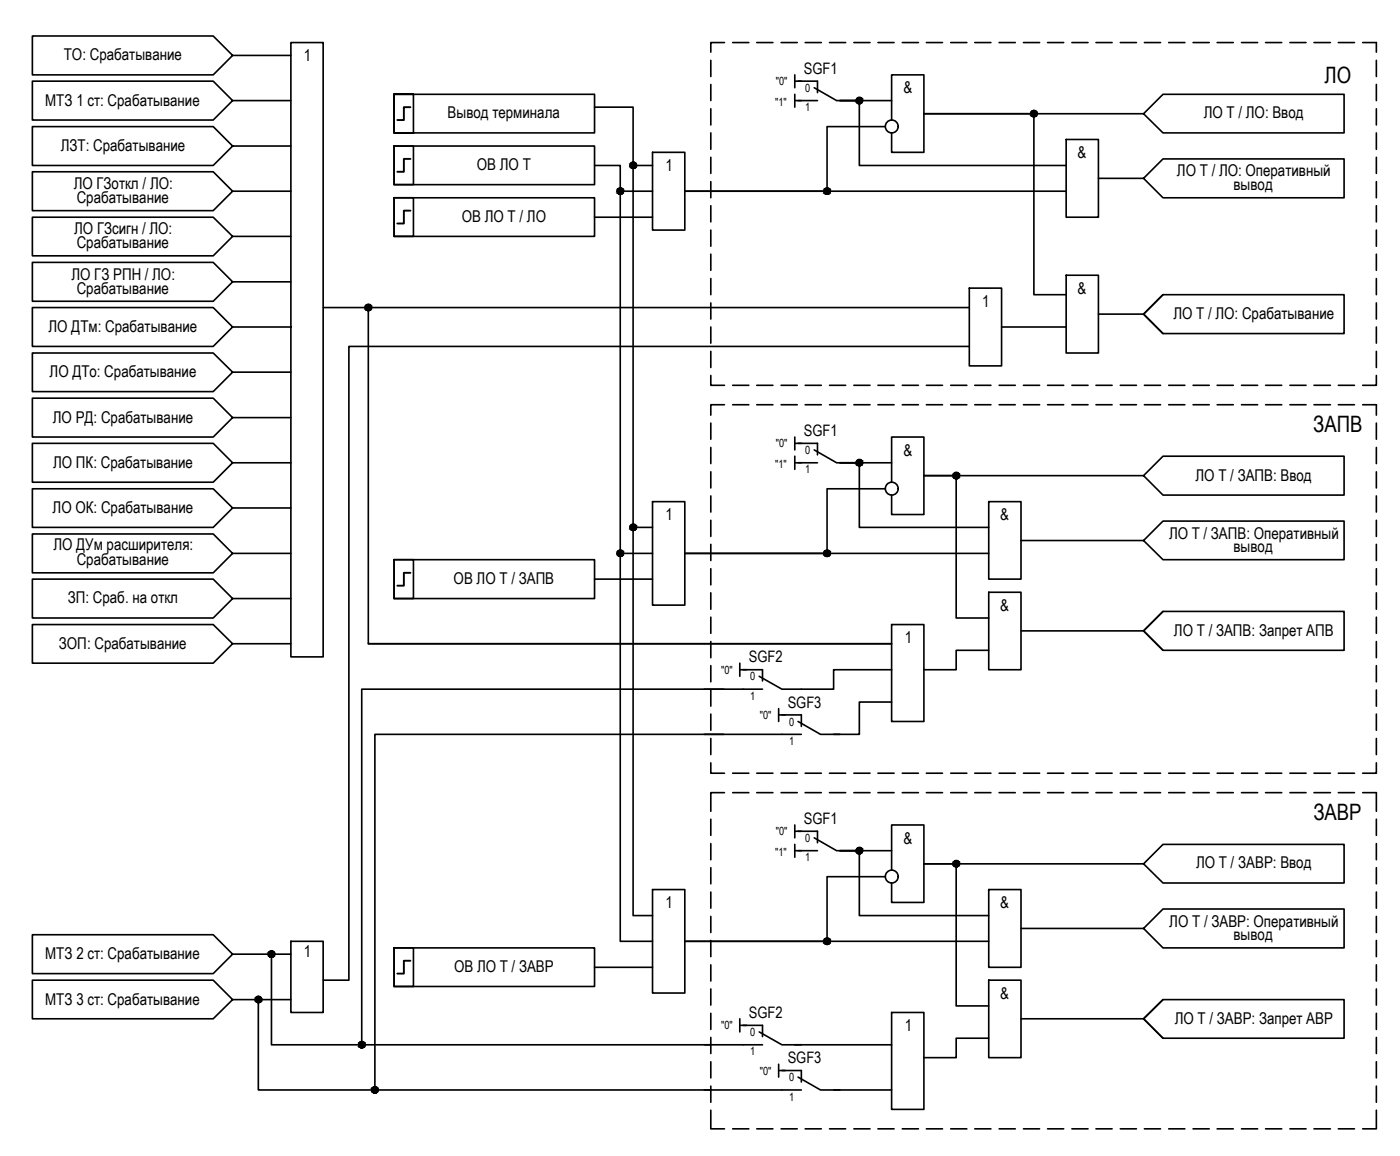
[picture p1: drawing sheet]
<svg xmlns="http://www.w3.org/2000/svg" width="217mm" height="179mm" viewBox="0 0 217 179" stroke-linecap="round" stroke-linejoin="round" font-family="sans-serif">
<!-- layer: 0 -->
<g fill="none" stroke="#000" stroke-width=".25">
<path d="M5 5.6h28l3 3-3 3h-28zM5 12.6h28l3 3-3 3h-28zM36 15.6h9M36 8.6h9M45 6.6h5v95h-5zM61 14.6v6h3v-6h-3h31v6h-31zM92 16.6h6v9h3M110 9.3v2.5M110 13.1v2.5M110 16.8v2.5M112.1 6.6h-2.1v1.5M113.4 6.6h2.5"/>
<path d="M117.1 6.6h2.5M120.9 6.6h2.5M123 11.6v2M123 14.6v2M123 12.6h1M123 15.6h1M124.6 6.6h2.5M128.4 6.6h2.5M132.1 6.6h2.5M135.9 6.6h2.5M137 19.6h-9v10h-22h59M138 15.6h-8h3v10h32"/>
<path d="M138 18.6v-7h5v12h-5v-3M139.6 6.6h2.5M143.4 6.6h2.5M147.1 6.6h2.5M150.8 6.6h2.5M154.6 6.6h2.5M158.4 6.6h2.5M162.1 6.6h2.5M165.9 6.6h2.5M169.6 6.6h2.5M173.4 6.6h2.5M177 17.6h-34h17v28h5"/>
<path d="M177.1 6.6h2.5M180 14.6h28v6h-28l-3-3zM180.9 6.6h2.5M184.6 6.6h2.5M188.4 6.6h2.5M192.1 6.6h2.5M195.8 6.6h2.5M199.6 6.6h2.5M203.3 6.6h2.6M207.1 6.6h2.5M210.9 6.6h2.1v1.5M213 9.3v2.5"/>
<path d="M213 13.1v2.5M213 16.8v2.5M5 26.6h28l3 3-3 3h-28zM5 33.6h28l3 3-3 3h-28zM36 22.6l-3 3h-28v-6h28l3 3h9M36 29.6h9M36 36.6h9M61 30.6h3v6h-3zM61 30.6h31v6h-31zM61 22.6h31v6h-31zM61 22.6h3v6h-3zM92 25.6h4v4h5"/>
<path d="M92 33.6h9M96 29.6v56h5M98 25.6v56h3M101 23.6h5v12h-5zM110 20.6v2.5M110 24.3v2.5M110 28.1v2.5M110 31.8v2.5M110 35.6v2.5M110 39.3v2.5M165 21.6h5v12h-5zM170 27.6h7l3-3h28v6h-28l-3-3"/>
<path d="M213 20.6v2.5M213 24.3v2.5M213 28.1v2.5M213 31.8v2.5M213 35.6v2.5M213 39.3v2.5M5 40.6h28l3 3-3 3h-28zM5 47.6h28l3 3-3 3h-28zM5 54.6h28l3 3-3 3h-28zM36 50.6h9M36 43.6h9M36 57.6h9"/>
<path d="M50 47.6h100M57 47.6v51.9h81h-81M110 58.1v1.5h2.1M110 43.1v2.5M110 46.8v2.5M110 50.6v2.5M110 54.3v2.5M113.4 59.6h2.5M117.1 59.6h2.5M120.9 59.6h2.5M124.6 59.6h2.5M128.4 59.6h2.5"/>
<path d="M132.1 59.6h2.5M135.9 59.6h2.5M139.6 59.6h2.5M143.4 59.6h2.5M147.1 59.6h2.5M150 44.6h5v12h-5zM150 53.6h-96v98h-4M150.8 59.6h2.5M154.6 59.6h2.5M155 50.6h10M158.4 59.6h2.5M162.1 59.6h2.5"/>
<path d="M165 42.6h5v12h-5zM165.9 59.6h2.5M169.6 59.6h2.5M170 48.6h7M173.4 59.6h2.5M177 48.6l3-3h28v6h-28zM177.1 59.6h2.5M180 45.6l-3 3 3 3M180.9 59.6h2.5M184.6 59.6h2.5M188.4 59.6h2.5M192.1 59.6h2.5"/>
<path d="M195.8 59.6h2.5M199.6 59.6h2.5M203.3 59.6h2.6M207.1 59.6h2.5M213 58.1v1.5h-2.1M213 43.1v2.5M213 46.8v2.5M213 50.6v2.5M213 54.3v2.5M5 61.6h28l3 3-3 3h-28zM5 68.6h28l3 3-3 3h-28zM5 75.6h28l3 2.9-3 3.1h-28z"/>
<path d="M36 64.6h9M36 71.6h9M36 78.5h9M101 77.6h5v16h-5zM110 65.4v2.5M110 69.2v2.5M110 73v2.5M110 76.7v2.5M112.1 62.6h-2.1v1.6M113.4 62.6h2.5M117.1 62.6h2.5M120.9 62.6h2.5"/>
<path d="M123 67.6v2M123 70.5v2.1M123 71.6h1M123 68.6h1M124.6 62.6h2.5M128.4 62.6h2.5M132.1 62.6h2.5M135.9 62.6h2.5M137 75.6h-9v10h-22h47M138 71.6h-8h3v10h20M138 74.6v-7h5v12h-5v-3M139.6 62.6h2.5"/>
<path d="M143.4 62.6h2.5M147.1 62.6h2.5M150.8 62.6h2.5M153 77.6h5v12h-5zM154.6 62.6h2.5M158.4 62.6h2.5M162.1 62.6h2.5M165.9 62.6h2.5M169.6 62.6h2.5M173.4 62.6h2.5M177 73.6h-34h5v22h5M177.1 62.6h2.5"/>
<path d="M180 70.5h28v6.1h-28l-3-3zM180.9 62.6h2.5M184.6 62.6h2.5M188.4 62.6h2.5M192.1 62.6h2.5M195.8 62.6h2.5M199.6 62.6h2.5M203.3 62.6h2.6M207.1 62.6h2.5M210.9 62.6h2.1v1.6M213 65.4v2.5M213 69.2v2.5"/>
<path d="M213 73v2.5M213 76.7v2.5M5 89.6h28l3 3-3 3h-28zM5 82.6h28l3 3-3 3h-28zM36 99.5l-3 3.1h-28v-6h28l3 2.9h9M36 85.6h9M36 92.6h9M61 86.5h3v6.1h-3zM61 86.5h31v6.1h-31zM92 89.6h9M96 85.6v60h5M98 81.6v60h3"/>
<path d="M110 80.5v2.5M110 84.2v2.5M110 87.9v2.5M110 91.7v2.5M110 95.4v2.5M110 99.2v2.5M138 96.6h5v15h-5zM153 91.6h5v12h-5zM158 97.6h19l3 3h28v-6h-28l-3 3M158 83.6h19l3-3h28v5.9h-28l-3-2.9M180 94.6l-3 3 3 3M213 80.5v2.5"/>
<path d="M213 84.2v2.5M213 87.9v2.5M213 91.7v2.5M213 95.4v2.5M213 99.2v2.5M109 106.6h6M109 113.6h12M110 118v1.6h2.1M110 102.9v2.5M110 106.7v2.5M110 110.4v2.5M110 114.2v2.5"/>
<path d="M112 106.6h-56v55h-14v-14M112 113.6h-54v54.9h-18v-13.9M113.4 119.6h2.5M114.5 102.6v2M114.5 103.6h1M117.1 119.6h2.5M120.5 109.6v2M120.5 110.6h1M120.9 119.6h2.5M124.6 119.6h2.5M128.4 119.6h2.5M132.1 119.6h2.5"/>
<path d="M135.9 119.6h2.5M138 103.6h-9v3h-5M138 108.6h-5v5h-4M139.6 119.6h2.5M143.4 119.6h2.5M147.1 119.6h2.5M150.8 119.6h2.5M153 100.6h-5v3h-5M154.6 119.6h2.5M158.4 119.6h2.5M162.1 119.6h2.5M165.9 119.6h2.5"/>
<path d="M169.6 119.6h2.5M173.4 119.6h2.5M177.1 119.6h2.5M180.9 119.6h2.5M184.6 119.6h2.5M188.4 119.6h2.5M192.1 119.6h2.5M195.8 119.6h2.5M199.6 119.6h2.5M203.3 119.6h2.6M207.1 119.6h2.5M213 118v1.6h-2.1"/>
<path d="M213 102.9v2.5M213 106.7v2.5M213 110.4v2.5M213 114.2v2.5M101 137.6h5v16h-5zM110 126.7v2.5M110 130.4v2.5M110 134.2v2.5M110 137.9v2.5M112.1 122.6h-2.1v2.9M113.4 122.6h2.5M117.1 122.6h2.5"/>
<path d="M120.9 122.6h2.5M123 127.6v2M123 130.6v2M123 128.5h1M123 131.5h1M124.6 122.6h2.5M128.4 122.6h2.5M132.1 122.6h2.5M135.9 122.6h2.5M137 135.6h-9v10h-22h47M138 131.5h-8h3v10.1h20M138 134.6v-7h5v12h-5v-3.1"/>
<path d="M139.6 122.6h2.5M143.4 122.6h2.5M147.1 122.6h2.5M150.8 122.6h2.5M153 137.6h5v12h-5zM154.6 122.6h2.5M158.4 122.6h2.5M162.1 122.6h2.5M165.9 122.6h2.5M169.6 122.6h2.5M173.4 122.6h2.5M177 133.6h-34h5v22h5"/>
<path d="M177.1 122.6h2.5M180 130.6h28v5.9h-28l-3-2.9zM180.9 122.6h2.5M184.6 122.6h2.5M188.4 122.6h2.5M192.1 122.6h2.5M195.8 122.6h2.5M199.6 122.6h2.5M203.3 122.6h2.6M207.1 122.6h2.5M210.9 122.6h2.1v2.9M213 126.7v2.5"/>
<path d="M213 130.4v2.5M213 134.2v2.5M213 137.9v2.5M5 144.5h28l3 3.1-3 3h-28zM5 151.6h28l3 3-3 2.9h-28zM36 147.6h9M36 154.6h9M45 145.6h5v11h-5zM61 146.6h3v5.9h-3zM61 146.6h31v5.9h-31zM92 149.6h9M110 141.7v2.5"/>
<path d="M110 145.4v2.5M110 149.2v2.5M110 152.9v2.5M110 156.7v2.5M114.5 157.5v2.1M114.5 158.6h1M138 156.6h5v15h-5zM153 151.6h5v12h-5zM158 157.5h19M158 143.6h19M177 157.5l3-2.9h28v5.9h-28zM180 154.6l-3 2.9 3 3"/>
<path d="M180 140.6h28v6h-28l-3-3zM213 141.7v2.5M213 145.4v2.5M213 149.2v2.5M213 152.9v2.5M213 156.7v2.5M56 161.6h59M58 168.5h63M110 171.7v2.9h2.1M110 160.4v2.5M110 164.2v2.5M110 168v2.5"/>
<path d="M113.4 174.6h2.5M117.1 174.6h2.5M120.5 164.6v2M120.5 165.5h1M120.9 174.6h2.5M123 161.6h15M124.6 174.6h2.5M128.4 174.6h2.5M129 168.5h9M132.1 174.6h2.5M135.9 174.6h2.5M139.6 174.6h2.5"/>
<path d="M143.4 174.6h2.5M147.1 174.6h2.5M150.8 174.6h2.5M153 160.5h-5v3.1h-5M154.6 174.6h2.5M158.4 174.6h2.5M162.1 174.6h2.5M165.9 174.6h2.5M169.6 174.6h2.5M173.4 174.6h2.5M177.1 174.6h2.5M180.9 174.6h2.5"/>
<path d="M184.6 174.6h2.5M188.4 174.6h2.5M192.1 174.6h2.5M195.8 174.6h2.5M199.6 174.6h2.5M203.3 174.6h2.6M207.1 174.6h2.5M213 171.7v2.9h-2.1M213 160.4v2.5M213 164.2v2.5M213 168v2.5"/>
<circle cx="133" cy="15.5" r=".49"/>
<circle cx="138" cy="19.6" r=".99"/>
<circle cx="160" cy="17.6" r=".49"/>
<circle cx="96" cy="29.5" r=".49"/>
<circle cx="98" cy="25.6" r=".49"/>
<circle cx="128" cy="29.5" r=".49"/>
<circle cx="57" cy="47.5" r=".49"/>
<circle cx="133" cy="71.5" r=".49"/>
<circle cx="138" cy="75.6" r=".99"/>
<circle cx="148" cy="73.5" r=".49"/>
<circle cx="96" cy="85.6" r=".49"/>
<circle cx="98" cy="81.5" r=".49"/>
<circle cx="128" cy="85.6" r=".49"/>
<circle cx="133" cy="131.5" r=".49"/>
<circle cx="138" cy="135.5" r=".99"/>
<circle cx="148" cy="133.6" r=".49"/>
<circle cx="40" cy="154.6" r=".49"/>
<circle cx="42" cy="147.5" r=".49"/>
<circle cx="128" cy="145.5" r=".49"/>
<circle cx="56" cy="161.5" r=".49"/>
<circle cx="58" cy="168.5" r=".49"/>
</g>
<g fill="none" stroke="#000" stroke-width=".25">
<path d="M123.5 12.6h3v1.7M123.5 15.6h3M126 13.6l3.5 2h3M123.5 68.6h3v1.7M123.5 71.6h3M126 69.6l3.5 2h3M115 103.6h3v1.7M115 106.6h3M117.5 104.6l3.5 2h3M121 110.6h3v1.7M121 113.6h3M123.5 111.6l3.5 2h3"/>
<path d="M123.5 128.5h3v1.8M123.5 131.5h3M126 129.6l3.5 1.9h3M115 158.6h3v1.7M117.5 159.6l3.5 2h3M115 161.6h3M121 165.5h3v1.8M121 168.5h3M123.5 166.6l3.5 1.9h3"/>
</g>
<!-- layer: 0 -->
<g fill="#000" stroke="#000" stroke-width=".15">
<path d="M132.8 16h.4zM132.9 15.1h.2zM159.8 18.1h.4zM159.9 17.1h.2zM95.8 30h.4zM95.9 29.1h.2zM97.8 26.1h.3zM97.9 25.1h.2zM127.8 30h.4zM127.9 29.1h.2zM56.8 48h.4zM56.9 47.1h.2z"/>
<path d="M132.8 72h.4zM132.9 71.1h.2zM147.8 74h.4zM147.9 73.1h.2zM95.8 86h.4zM95.9 85.1h.2zM97.8 82h.3zM97.9 81.1h.2zM127.8 86h.4zM127.9 85.1h.2zM132.8 132h.4zM132.9 131.1h.2z"/>
<path d="M147.8 134h.4zM147.9 133.1h.2zM39.8 155h.3zM39.9 154.1h.2zM41.8 148h.4zM41.9 147.1h.2zM127.8 146h.4zM127.9 145.1h.2zM55.8 162h.3zM55.9 161.1h.2zM57.8 169h.4zM57.9 168.1h.2z"/>
<path d="M132.8 16l.3 .1zM132.9 16.1h.2z"/>
<path d="M132.9 15.1h.3zM132.8 15.1h.4z"/>
<path d="M132.8 15.1h.4zM132.7 15.1h.5z"/>
<path d="M132.7 15.1l.6 .1zM132.7 15.1l.6 .1z"/>
<path d="M132.7 16h.5zM132.7 16h.5z"/>
<path d="M132.7 15.2l.7 .1-.1-.1zM132.7 15.2l.7 .1h-.8z"/>
<path d="M132.7 15.9l.5 .1 .1-.1zM132.7 15.9l.5 .1z"/>
<path d="M132.6 15.3h.8zM132.6 15.3h.8z"/>
<path d="M132.6 15.9h.8zM132.6 15.9h.7z"/>
<path d="M132.6 15.3l.8 .1v-.1zM132.6 15.3l.8 .1h-.9z"/>
<path d="M132.6 15.8l.8 .1v-.1zM132.6 15.8l.8 .1h-.8z"/>
<path d="M132.5 15.4l1 .1-.1-.1zM132.5 15.4l1 .1h-1z"/>
<path d="M132.5 15.7l.9 .1v-.1zM132.5 15.7l.9 .1h-.8z"/>
<path d="M132.5 15.5l1 .1v-.1zM132.5 15.5l1 .1h-1z"/>
<path d="M132.5 15.6h1zM132.5 15.6h1h-1z"/>
<path d="M132.5 15.6l.9 .1 .1-.1zM132.5 15.6l.9 .1h-.9z"/>
<path d="M159.8 18.1h.3zM159.9 18.1h.2z"/>
<path d="M159.9 17.1h.3zM159.8 17.1h.4z"/>
<path d="M159.8 17.1h.4zM159.7 17.1h.5z"/>
<path d="M159.7 17.1l.6 .1zM159.7 17.2v-.1l.6 .1z"/>
<path d="M159.7 18h.5zM159.7 18l.5 .1z"/>
<path d="M159.7 17.2h.7zM159.7 17.2h.7z"/>
<path d="M159.7 18h.6zM159.7 18h.5z"/>
<path d="M159.6 17.2l.8 .1v-.1zM159.6 17.2l.8 .1h-.8z"/>
<path d="M159.6 17.9l.7 .1 .1-.1zM159.6 17.9l.7 .1h-.6z"/>
<path d="M159.6 17.3l.9 .1-.1-.1zM159.6 17.3l.9 .1h-1z"/>
<path d="M159.6 17.8h.8zM159.6 17.8l.8 .1z"/>
<path d="M159.5 17.4l1 .1v-.1zM159.5 17.4l1 .1h-1z"/>
<path d="M159.5 17.8h.9h.1zM159.5 17.8h.9h-.8z"/>
<path d="M159.5 17.5l1 .1v-.1zM159.5 17.5l1 .1h-1z"/>
<path d="M159.5 17.6l1 .1v-.1zM159.5 17.6l1 .1h-1z"/>
<path d="M159.5 17.7l1 .1v-.1zM159.5 17.7l1 .1h-1z"/>
<path d="M95.8 30l.3 .1zM95.9 30.1h.2z"/>
<path d="M95.9 29.1h.3zM95.8 29.1h.4z"/>
<path d="M95.8 29.1h.4zM95.7 29.1h.5z"/>
<path d="M95.7 29.1l.6 .1zM95.7 29.1l.6 .1z"/>
<path d="M95.7 30h.5zM95.7 30h.5z"/>
<path d="M95.7 29.2h.7zM95.6 29.2h.8z"/>
<path d="M95.7 29.9h.6zM95.7 29.9l.5 .1z"/>
<path d="M95.6 29.2l.8 .1v-.1zM95.6 29.2l.8 .1h-.8z"/>
<path d="M95.6 29.9h.8zM95.6 29.9h.7z"/>
<path d="M95.6 29.3l.9 .1-.1-.1zM95.6 29.3l.9 .1h-1z"/>
<path d="M95.6 29.8l.8 .1v-.1zM95.6 29.8l.8 .1h-.8z"/>
<path d="M95.5 29.4l1 .1v-.1zM95.5 29.4l1 .1h-1z"/>
<path d="M95.5 29.7l.9 .1 .1-.1zM95.5 29.7l.9 .1h-.8z"/>
<path d="M95.5 29.5l1 .1v-.1zM95.5 29.5l1 .1h-1z"/>
<path d="M95.5 29.6l1 .1v-.1zM95.5 29.6l1 .1h-1z"/>
<path d="M95.5 29.7h1zM95.5 29.7h1h-1z"/>
<path d="M97.8 26.1h.3zM97.9 26.1h.2z"/>
<path d="M97.9 25.1h.2zM97.8 25.1h.3z"/>
<path d="M97.8 25.1h.4zM97.8 25.1h.4z"/>
<path d="M97.8 25.1l.5 .1zM97.8 25.1l.5 .1h-.6z"/>
<path d="M97.8 26h.4zM97.8 26l.3 .1z"/>
<path d="M97.7 25.2l.7 .1zM97.6 25.3h.8z"/>
<path d="M97.7 26h.6zM97.7 26h.5z"/>
<path d="M97.6 25.3h.8zM97.6 25.3h.8h-.8z"/>
<path d="M97.6 25.9l.7 .1 .1-.1zM97.6 25.9l.7 .1z"/>
<path d="M97.6 25.3l.9 .1-.1-.1zM97.6 25.3l.9 .1h-1z"/>
<path d="M97.6 25.8l.8 .1v-.1zM97.6 25.8l.8 .1h-.8z"/>
<path d="M97.5 25.4l1 .1v-.1zM97.5 25.4l1 .1h-1z"/>
<path d="M97.5 25.5l1 .1v-.1zM97.5 25.5l1 .1h-1z"/>
<path d="M97.5 25.6l1 .1v-.1zM97.5 25.6l1 .1h-1z"/>
<path d="M97.5 25.7l1 .1v-.1zM97.5 25.7l1 .1h-1z"/>
<path d="M97.5 25.8h1zM97.5 25.8h.9z"/>
<path d="M127.8 30l.3 .1zM127.9 30.1h.2z"/>
<path d="M127.9 29.1h.3zM127.8 29.1h.4z"/>
<path d="M127.8 29.1h.4zM127.7 29.1h.5z"/>
<path d="M127.7 29.1l.6 .1zM127.6 29.2h.7z"/>
<path d="M127.7 30h.5zM127.7 30h.5z"/>
<path d="M127.6 29.2h.8zM127.6 29.2h.8z"/>
<path d="M127.6 29.9h.7zM127.6 29.9l.6 .1z"/>
<path d="M127.6 29.2l.8 .1v-.1zM127.6 29.2l.8 .1h-.8z"/>
<path d="M127.6 29.9h.8zM127.6 29.9h.7z"/>
<path d="M127.6 29.3l.9 .1-.1-.1zM127.6 29.3l.9 .1h-1z"/>
<path d="M127.6 29.8l.8 .1v-.1zM127.6 29.8l.8 .1h-.8z"/>
<path d="M127.5 29.4l1 .1v-.1zM127.5 29.4l1 .1h-1z"/>
<path d="M127.5 29.7l.9 .1 .1-.1zM127.5 29.7l.9 .1h-.8z"/>
<path d="M127.5 29.5l1 .1v-.1zM127.5 29.5l1 .1h-1z"/>
<path d="M127.5 29.6l1 .1v-.1zM127.5 29.6l1 .1h-1z"/>
<path d="M127.5 29.7h1zM127.5 29.7h1h-1z"/>
<path d="M56.8 48l.3 .1zM56.9 48.1h.2z"/>
<path d="M56.9 47.1h.3zM56.8 47.1h.4z"/>
<path d="M56.8 47.1h.4zM56.7 47.1h.5z"/>
<path d="M56.7 47.1l.6 .1zM56.7 47.2h.6z"/>
<path d="M56.7 48h.5zM56.7 48h.5z"/>
<path d="M56.7 47.2l.7 .1-.1-.1zM56.7 47.2l.7 .1h-.8z"/>
<path d="M56.7 47.9h.6zM56.7 47.9l.5 .1z"/>
<path d="M56.6 47.3h.8zM56.6 47.3h.8z"/>
<path d="M56.6 47.9h.8zM56.6 47.9h.7z"/>
<path d="M56.6 47.3l.9 .1-.1-.1zM56.6 47.3l.9 .1h-1z"/>
<path d="M56.6 47.8l.8 .1v-.1zM56.6 47.8l.8 .1h-.8z"/>
<path d="M56.5 47.4l1 .1v-.1zM56.5 47.4l1 .1h-1z"/>
<path d="M56.5 47.7l.9 .1 .1-.1zM56.5 47.7l.9 .1h-.8z"/>
<path d="M56.5 47.5l1 .1v-.1zM56.5 47.5l1 .1h-1z"/>
<path d="M56.5 47.6h1zM56.5 47.6h1h-1z"/>
<path d="M56.5 47.6l1 .1v-.1zM56.5 47.6l1 .1h-1z"/>
<path d="M132.8 72l.3 .1zM132.9 72.1h.2z"/>
<path d="M132.9 71.1h.3zM132.8 71.1h.4z"/>
<path d="M132.8 71.1h.4zM132.7 71.1h.5z"/>
<path d="M132.7 71.1l.6 .1zM132.7 71.1l.6 .1z"/>
<path d="M132.7 72h.5zM132.7 72h.5z"/>
<path d="M132.7 71.2l.7 .1-.1-.1zM132.7 71.2l.7 .1h-.8z"/>
<path d="M132.7 71.9h.6zM132.7 71.9l.5 .1z"/>
<path d="M132.6 71.3h.8zM132.6 71.3h.8z"/>
<path d="M132.6 71.9h.8zM132.6 71.9h.7z"/>
<path d="M132.6 71.3l.8 .1v-.1zM132.6 71.3l.8 .1h-.9z"/>
<path d="M132.6 71.8l.8 .1v-.1zM132.6 71.8l.8 .1h-.8z"/>
<path d="M132.5 71.4l1 .1-.1-.1zM132.5 71.4l1 .1h-1z"/>
<path d="M132.5 71.7l.9 .1v-.1zM132.5 71.7l.9 .1h-.8z"/>
<path d="M132.5 71.5l1 .1v-.1zM132.5 71.5l1 .1h-1z"/>
<path d="M132.5 71.6h1zM132.5 71.6h1h-1z"/>
<path d="M132.5 71.6l.9 .1 .1-.1zM132.5 71.6l.9 .1h-.9z"/>
<path d="M147.8 74l.3 .1zM147.9 74.1h.2z"/>
<path d="M147.9 73.1h.3zM147.8 73.1h.4z"/>
<path d="M147.8 73.1h.4zM147.8 73.1h.4z"/>
<path d="M147.8 73.1l.5 .1zM147.7 73.2h.6z"/>
<path d="M147.8 74h.4zM147.8 74h.4z"/>
<path d="M147.7 73.2l.7 .1zM147.6 73.3l.1-.1 .7 .1z"/>
<path d="M147.7 73.9l.5 .1 .1-.1zM147.7 73.9l.5 .1z"/>
<path d="M147.6 73.3h.8zM147.6 73.3h.8z"/>
<path d="M147.6 73.9h.8zM147.6 73.9h.7z"/>
<path d="M147.5 73.3l1 .1-.1-.1zM147.5 73.3l1 .1h-1z"/>
<path d="M147.5 73.8l.9 .1v-.1zM147.5 73.8l.9 .1h-.8z"/>
<path d="M147.5 73.4l1 .1v-.1zM147.5 73.4l1 .1h-1z"/>
<path d="M147.5 73.5l1 .1v-.1zM147.5 73.5l1 .1h-1z"/>
<path d="M147.5 73.6h1zM147.5 73.6h1h-1z"/>
<path d="M147.5 73.6l1 .1v-.1zM147.5 73.6l1 .1h-1z"/>
<path d="M147.5 73.7l.9 .1 .1-.1zM147.5 73.7l.9 .1h-.9z"/>
<path d="M95.8 86h.3zM95.9 86h.2z"/>
<path d="M95.9 85.1h.3zM95.8 85.1h.4z"/>
<path d="M95.8 85.1l.4 .1zM95.7 85.2h.5z"/>
<path d="M95.7 85.2h.6zM95.7 85.2h.6z"/>
<path d="M95.7 86h.5zM95.7 86h.5z"/>
<path d="M95.7 85.2h.7zM95.6 85.2h.8z"/>
<path d="M95.7 86h.6zM95.7 86h.5z"/>
<path d="M95.6 85.2l.8 .1v-.1zM95.6 85.2l.8 .1h-.8z"/>
<path d="M95.6 85.9l.7 .1 .1-.1zM95.6 85.9l.7 .1z"/>
<path d="M95.6 85.3l.9 .1-.1-.1zM95.6 85.3l.9 .1h-1z"/>
<path d="M95.6 85.8h.8zM95.6 85.8l.8 .1z"/>
<path d="M95.5 85.4l1 .1v-.1zM95.5 85.4l1 .1h-1z"/>
<path d="M95.5 85.7l.9 .1 .1-.1zM95.5 85.7l.9 .1h-.8z"/>
<path d="M95.5 85.5l1 .1v-.1zM95.5 85.5l1 .1h-1z"/>
<path d="M95.5 85.6l1 .1v-.1zM95.5 85.6l1 .1h-1z"/>
<path d="M95.5 85.7h1zM95.5 85.7h1h-1z"/>
<path d="M97.8 82l.3 .1zM97.9 82.1h.2z"/>
<path d="M97.9 81.1h.2zM97.8 81.1h.3z"/>
<path d="M97.8 81.1h.4zM97.8 81.1h.4z"/>
<path d="M97.8 81.1l.5 .1zM97.7 81.2h.6z"/>
<path d="M97.8 82h.4zM97.8 82h.3z"/>
<path d="M97.7 81.2l.7 .1-.1-.1zM97.7 81.2l.7 .1h-.8z"/>
<path d="M97.7 81.9l.5 .1 .1-.1zM97.7 81.9l.5 .1z"/>
<path d="M97.6 81.3h.8zM97.6 81.3h.8z"/>
<path d="M97.6 81.9h.8zM97.6 81.9h.7z"/>
<path d="M97.6 81.3l.9 .1-.1-.1zM97.6 81.3l.9 .1h-1z"/>
<path d="M97.6 81.8l.8 .1v-.1zM97.6 81.8l.8 .1h-.8z"/>
<path d="M97.5 81.4l1 .1v-.1zM97.5 81.4l1 .1h-1z"/>
<path d="M97.5 81.5l1 .1v-.1zM97.5 81.5l1 .1h-1z"/>
<path d="M97.5 81.6h1zM97.5 81.6h1h-1z"/>
<path d="M97.5 81.6l1 .1v-.1zM97.5 81.6l1 .1h-1z"/>
<path d="M97.5 81.7l.9 .1 .1-.1zM97.5 81.7l.9 .1h-.8z"/>
<path d="M127.8 86h.3zM127.9 86h.2z"/>
<path d="M127.9 85.1h.3zM127.8 85.1h.4z"/>
<path d="M127.8 85.1l.4 .1zM127.7 85.2h.5z"/>
<path d="M127.7 85.2h.6zM127.6 85.2h.7z"/>
<path d="M127.7 86h.5zM127.7 86h.5z"/>
<path d="M127.6 85.2h.8zM127.6 85.2h.8z"/>
<path d="M127.6 86h.7zM127.6 86h.6z"/>
<path d="M127.6 85.2l.8 .1v-.1zM127.6 85.2l.8 .1h-.8z"/>
<path d="M127.6 85.9l.7 .1 .1-.1zM127.6 85.9l.7 .1h-.7z"/>
<path d="M127.6 85.3l.9 .1-.1-.1zM127.6 85.3l.9 .1h-1z"/>
<path d="M127.6 85.8h.8zM127.6 85.8l.8 .1z"/>
<path d="M127.5 85.4l1 .1v-.1zM127.5 85.4l1 .1h-1z"/>
<path d="M127.5 85.7l.9 .1 .1-.1zM127.5 85.7l.9 .1h-.8z"/>
<path d="M127.5 85.5l1 .1v-.1zM127.5 85.5l1 .1h-1z"/>
<path d="M127.5 85.6l1 .1v-.1zM127.5 85.6l1 .1h-1z"/>
<path d="M127.5 85.7h1zM127.5 85.7h1h-1z"/>
<path d="M132.8 132l.3 .1zM132.9 132.1h.2z"/>
<path d="M132.9 131.1h.3zM132.8 131.1h.4z"/>
<path d="M132.8 131.1h.4zM132.7 131.1h.5z"/>
<path d="M132.7 131.1l.6 .1zM132.7 131.1l.6 .1z"/>
<path d="M132.7 132h.5zM132.7 132h.5z"/>
<path d="M132.7 131.2l.7 .1-.1-.1zM132.7 131.2l.7 .1h-.8z"/>
<path d="M132.7 131.9l.5 .1 .1-.1zM132.7 131.9l.5 .1z"/>
<path d="M132.6 131.3h.8zM132.6 131.3h.8z"/>
<path d="M132.6 131.9h.8zM132.6 131.9h.7z"/>
<path d="M132.6 131.3l.8 .1v-.1zM132.6 131.3l.8 .1h-.9z"/>
<path d="M132.6 131.8l.8 .1v-.1zM132.6 131.8l.8 .1h-.8z"/>
<path d="M132.5 131.4l1 .1-.1-.1zM132.5 131.4l1 .1h-1z"/>
<path d="M132.5 131.7l.9 .1v-.1zM132.5 131.7l.9 .1h-.8z"/>
<path d="M132.5 131.5h1zM132.5 131.5h1h-1z"/>
<path d="M132.5 131.5l1 .1v-.1zM132.5 131.5l1 .1h-1z"/>
<path d="M132.5 131.6l.9 .1 .1-.1zM132.5 131.6l.9 .1h-.9z"/>
<path d="M147.8 134h.3zM147.9 134h.2z"/>
<path d="M147.9 133.1h.3zM147.8 133.1h.4z"/>
<path d="M147.8 133.1h.4zM147.8 133.1h.4z"/>
<path d="M147.8 133.1l.5 .1zM147.8 133.1l.5 .1h-.6z"/>
<path d="M147.8 134h.4zM147.8 134h.4z"/>
<path d="M147.7 133.2h.7zM147.6 133.2h.8z"/>
<path d="M147.7 134h.6zM147.7 134h.5z"/>
<path d="M147.6 133.2l.8 .1v-.1zM147.6 133.2l.8 .1h-.9z"/>
<path d="M147.6 133.9l.7 .1 .1-.1zM147.6 133.9l.7 .1z"/>
<path d="M147.5 133.3l1 .1-.1-.1zM147.5 133.3l1 .1h-1z"/>
<path d="M147.5 133.8h.9zM147.5 133.8l.9 .1z"/>
<path d="M147.5 133.4l1 .1v-.1zM147.5 133.4l1 .1h-1z"/>
<path d="M147.5 133.5l1 .1v-.1zM147.5 133.5l1 .1h-1z"/>
<path d="M147.5 133.6l1 .1v-.1zM147.5 133.6l1 .1h-1z"/>
<path d="M147.5 133.7l1 .1v-.1zM147.5 133.7l1 .1h-1z"/>
<path d="M147.5 133.8h.9h.1zM147.5 133.8h.9h-.9z"/>
<path d="M39.8 155h.3zM39.9 155h.2z"/>
<path d="M39.9 154.1h.2zM39.8 154.1h.3z"/>
<path d="M39.8 154.1h.4zM39.8 154.1h.4z"/>
<path d="M39.8 154.1l.5 .1zM39.8 154.1l.5 .1h-.6z"/>
<path d="M39.8 155h.4zM39.8 155h.3z"/>
<path d="M39.7 154.2h.7zM39.6 154.2h.8z"/>
<path d="M39.7 155h.6zM39.7 155h.5z"/>
<path d="M39.6 154.2l.8 .1zM39.6 154.2l.8 .1h-.8z"/>
<path d="M39.6 154.9l.7 .1 .1-.1zM39.6 154.9l.7 .1z"/>
<path d="M39.6 154.3l.9 .1-.1-.1zM39.6 154.3l.9 .1h-1z"/>
<path d="M39.6 154.8h.8zM39.6 154.8l.8 .1z"/>
<path d="M39.5 154.4l1 .1v-.1zM39.5 154.4l1 .1h-1z"/>
<path d="M39.5 154.5l1 .1v-.1zM39.5 154.5l1 .1h-1z"/>
<path d="M39.5 154.6l1 .1v-.1zM39.5 154.6l1 .1h-1z"/>
<path d="M39.5 154.7h1zM39.5 154.7h1h-1z"/>
<path d="M39.5 154.7l.9 .1 .1-.1zM39.5 154.7l.9 .1h-.8z"/>
<path d="M41.8 148l.3 .1zM41.9 148.1h.2z"/>
<path d="M41.9 147.1h.3zM41.8 147.1h.4z"/>
<path d="M41.8 147.1h.5zM41.8 147.1h.5z"/>
<path d="M41.8 147.1l.5 .1zM41.7 147.2h.6z"/>
<path d="M41.8 148h.5zM41.8 148h.4z"/>
<path d="M41.7 147.2l.7 .1zM41.7 147.2l.7 .1h-.8z"/>
<path d="M41.7 147.9l.6 .1v-.1zM41.7 147.9l.6 .1z"/>
<path d="M41.6 147.3h.8zM41.5 147.3h.9z"/>
<path d="M41.6 147.9h.8zM41.6 147.9h.7z"/>
<path d="M41.5 147.3l1 .1-.1-.1zM41.5 147.3l1 .1h-1z"/>
<path d="M41.5 147.8l.9 .1v-.1zM41.5 147.8l.9 .1z"/>
<path d="M41.5 147.4l1 .1v-.1zM41.5 147.4l1 .1h-1z"/>
<path d="M41.5 147.5l1 .1v-.1zM41.5 147.5l1 .1h-1z"/>
<path d="M41.5 147.6h1zM41.5 147.6h1h-1z"/>
<path d="M41.5 147.6l1 .1v-.1zM41.5 147.6l1 .1h-1z"/>
<path d="M41.5 147.7l.9 .1 .1-.1zM41.5 147.7l.9 .1h-.9z"/>
<path d="M127.8 146l.3 .1zM127.9 146.1h.2z"/>
<path d="M127.9 145.1h.3zM127.8 145.1h.4z"/>
<path d="M127.8 145.1h.4zM127.7 145.1h.5z"/>
<path d="M127.7 145.1l.6 .1zM127.6 145.2h.7z"/>
<path d="M127.7 146h.5zM127.7 146h.5z"/>
<path d="M127.6 145.2h.8zM127.6 145.2h.8z"/>
<path d="M127.6 145.9h.7zM127.6 145.9l.6 .1z"/>
<path d="M127.6 145.2l.8 .1v-.1zM127.6 145.2l.8 .1h-.8z"/>
<path d="M127.6 145.9h.8zM127.6 145.9h.7z"/>
<path d="M127.6 145.3l.9 .1-.1-.1zM127.6 145.3l.9 .1h-1z"/>
<path d="M127.6 145.8l.8 .1v-.1zM127.6 145.8l.8 .1h-.8z"/>
<path d="M127.5 145.4l1 .1v-.1zM127.5 145.4l1 .1h-1z"/>
<path d="M127.5 145.7l.9 .1 .1-.1zM127.5 145.7l.9 .1h-.8z"/>
<path d="M127.5 145.5l1 .1v-.1zM127.5 145.5l1 .1h-1z"/>
<path d="M127.5 145.6h1zM127.5 145.6h1h-1z"/>
<path d="M127.5 145.6l1 .1v-.1zM127.5 145.6l1 .1h-1z"/>
<path d="M55.8 162l.3 .1zM55.9 162.1h.2z"/>
<path d="M55.9 161.1h.2zM55.8 161.1h.3z"/>
<path d="M55.8 161.1h.4zM55.7 161.1h.5z"/>
<path d="M55.7 161.1l.6 .1zM55.7 161.1l.6 .1z"/>
<path d="M55.7 162h.5zM55.7 162h.4z"/>
<path d="M55.7 161.2h.7zM55.6 161.2h.8z"/>
<path d="M55.7 161.9h.6zM55.7 161.9l.5 .1z"/>
<path d="M55.6 161.2l.8 .1zM55.6 161.2l.8 .1h-.8z"/>
<path d="M55.6 161.9h.8zM55.6 161.9h.7z"/>
<path d="M55.6 161.3l.8 .1v-.1zM55.6 161.3l.8 .1h-.9z"/>
<path d="M55.5 161.4l1 .1-.1-.1zM55.5 161.4l1 .1h-1z"/>
<path d="M55.5 161.7l.9 .1v-.1zM55.5 161.7l.9 .1h-.8z"/>
<path d="M55.6 161.8l.8 .1v-.1zM55.6 161.8l.8 .1h-.8z"/>
<path d="M55.5 161.5l1 .1v-.1zM55.5 161.5l1 .1h-1z"/>
<path d="M55.5 161.6h1zM55.5 161.6h1h-1z"/>
<path d="M55.5 161.6l.9 .1 .1-.1zM55.5 161.6l.9 .1h-.9z"/>
<path d="M57.8 169l.3 .1zM57.9 169.1h.2z"/>
<path d="M57.9 168.1h.3zM57.8 168.1h.4z"/>
<path d="M57.8 168.1h.5zM57.8 168.1h.5z"/>
<path d="M57.8 168.1l.5 .1zM57.7 168.2h.6z"/>
<path d="M57.8 169h.5zM57.8 169h.4z"/>
<path d="M57.7 168.2l.7 .1zM57.7 168.2l.7 .1h-.8z"/>
<path d="M57.7 168.9l.6 .1v-.1zM57.7 168.9l.6 .1z"/>
<path d="M57.6 168.3h.8zM57.5 168.3h.9z"/>
<path d="M57.6 168.9h.8zM57.6 168.9h.7z"/>
<path d="M57.5 168.3l1 .1-.1-.1zM57.5 168.3l1 .1h-1z"/>
<path d="M57.5 168.8l.9 .1v-.1zM57.5 168.8l.9 .1z"/>
<path d="M57.5 168.4l1 .1v-.1zM57.5 168.4l1 .1h-1z"/>
<path d="M57.5 168.5h1zM57.5 168.5h1h-1z"/>
<path d="M57.5 168.5l1 .1v-.1zM57.5 168.5l1 .1h-1z"/>
<path d="M57.5 168.6l1 .1v-.1zM57.5 168.6l1 .1h-1z"/>
<path d="M57.5 168.7l.9 .1 .1-.1zM57.5 168.7l.9 .1h-.9z"/>
</g>
<path d="M63.5 16.6h-1v2h-1M63.5 32.6h-1v2h-1M63.5 24.6h-1v2h-1M63.5 88.6h-1v2h-1M63.5 148.6h-1v2h-1" fill="none" stroke="#000" stroke-width=".3"/>
<g font-size="3.5">
<text x="205" y="12.8">ЛО</text>
<text x="203.2" y="66.8">ЗАПВ</text>
<text x="203.3" y="126.8">ЗАВР</text>
</g>
<g font-size="2.5">
<text x="9.9" y="9.3">ТО: Срабатывание</text>
<text x="47" y="9.5">1</text>
<text x="7" y="16.4">МТЗ 1 ст: Срабатывание</text>
<text x="139.8" y="14.5">&amp;</text>
<text x="9.4" y="23.3">ЛЗТ: Срабатывание</text>
<text x="69.3" y="18.3">Вывод терминала</text>
<text x="186.3" y="18.3">ЛО Т / ЛО: Ввод</text>
<text x="11.4" y="29.3">ЛО ГЗоткл / ЛО:</text>
<text x="73.8" y="26.4">ОВ ЛО Т</text>
<text x="103" y="26.5">1</text>
<text x="166.8" y="24.4">&amp;</text>
<text x="182.1" y="27.3">ЛО Т / ЛО: Оперативный</text>
<text x="190.9" y="29.4">вывод</text>
<text x="11.9" y="31.4">Срабатывание</text>
<text x="71.5" y="34.4">ОВ ЛО Т / ЛО</text>
<text x="11.5" y="36.3">ЛО ГЗсигн / ЛО:</text>
<text x="11.9" y="38.4">Срабатывание</text>
<text x="11.1" y="43.3">ЛО ГЗ РПН / ЛО:</text>
<text x="11.9" y="45.4">Срабатывание</text>
<text x="152" y="47.5">1</text>
<text x="166.8" y="45.4">&amp;</text>
<text x="7.5" y="51.3">ЛО ДТм: Срабатывание</text>
<text x="181.6" y="49.3">ЛО Т / ЛО: Срабатывание</text>
<text x="7.7" y="58.4">ЛО ДТо: Срабатывание</text>
<text x="8.2" y="65.3">ЛО РД: Срабатывание</text>
<text x="139.8" y="70.5">&amp;</text>
<text x="8.2" y="72.3">ЛО ПК: Срабатывание</text>
<text x="185" y="74.3">ЛО Т / ЗАПВ: Ввод</text>
<text x="8.1" y="79.4">ЛО ОК: Срабатывание</text>
<text x="103" y="80.5">1</text>
<text x="154.8" y="80.5">&amp;</text>
<text x="180.9" y="83.3">ЛО Т / ЗАПВ: Оперативный</text>
<text x="8.3" y="85">ЛО ДУм расширителя:</text>
<text x="11.9" y="87.4">Срабатывание</text>
<text x="190.9" y="85.4">вывод</text>
<text x="10.5" y="93.3">ЗП: Сраб. на откл</text>
<text x="70.2" y="90.3">ОВ ЛО Т / ЗАПВ</text>
<text x="154.8" y="94.5">&amp;</text>
<text x="9.1" y="100.3">ЗОП: Срабатывание</text>
<text x="140" y="99.5">1</text>
<text x="181.7" y="98.3">ЛО Т / ЗАПВ: Запрет АПВ</text>
<text x="139.8" y="130.4">&amp;</text>
<text x="185.1" y="134.3">ЛО Т / ЗАВР: Ввод</text>
<text x="103" y="140.5">1</text>
<text x="154.8" y="140.4">&amp;</text>
<text x="180.9" y="143.3">ЛО Т / ЗАВР: Оперативный</text>
<text x="7" y="148.4">МТЗ 2 ст: Срабатывание</text>
<text x="47" y="148">1</text>
<text x="190.9" y="145.4">вывод</text>
<text x="7" y="155.3">МТЗ 3 ст: Срабатывание</text>
<text x="70.3" y="150.3">ОВ ЛО Т / ЗАВР</text>
<text x="154.8" y="154.5">&amp;</text>
<text x="140" y="159.4">1</text>
<text x="181.8" y="158.3">ЛО Т / ЗАВР: Запрет АВР</text>
</g>
<g font-size="2.4">
<text x="124.4" y="11.4">SGF1</text>
<text x="124.4" y="67.5">SGF1</text>
<text x="115.9" y="102.4">SGF2</text>
<text x="121.9" y="109.5">SGF3</text>
<text x="124.4" y="127.4">SGF1</text>
<text x="115.9" y="157.5">SGF2</text>
<text x="121.9" y="164.4">SGF3</text>
</g>
<g font-size="1.7">
<text x="119.9" y="16.3">&quot;1&quot;</text>
<text x="120.1" y="13.2">&quot;0&quot;</text>
<text x="124.6" y="14.2">0</text>
<text x="124.6" y="17.2">1</text>
<text x="120.1" y="69.2">&quot;0&quot;</text>
<text x="124.6" y="70.2">0</text>
<text x="119.9" y="72.3">&quot;1&quot;</text>
<text x="124.6" y="73.2">1</text>
<text x="111.6" y="104.2">&quot;0&quot;</text>
<text x="116.1" y="105.2">0</text>
<text x="116.1" y="108.2">1</text>
<text x="117.6" y="111.2">&quot;0&quot;</text>
<text x="122.1" y="112.2">0</text>
<text x="122.1" y="115.2">1</text>
<text x="120.1" y="129.2">&quot;0&quot;</text>
<text x="124.6" y="130.2">0</text>
<text x="119.9" y="132.3">&quot;1&quot;</text>
<text x="124.6" y="133.2">1</text>
<text x="111.6" y="159.2">&quot;0&quot;</text>
<text x="116.1" y="160.2">0</text>
<text x="116.1" y="163.2">1</text>
<text x="117.6" y="166.2">&quot;0&quot;</text>
<text x="122.1" y="167.2">0</text>
<text x="122.1" y="170.2">1</text>
</g>
</svg>
